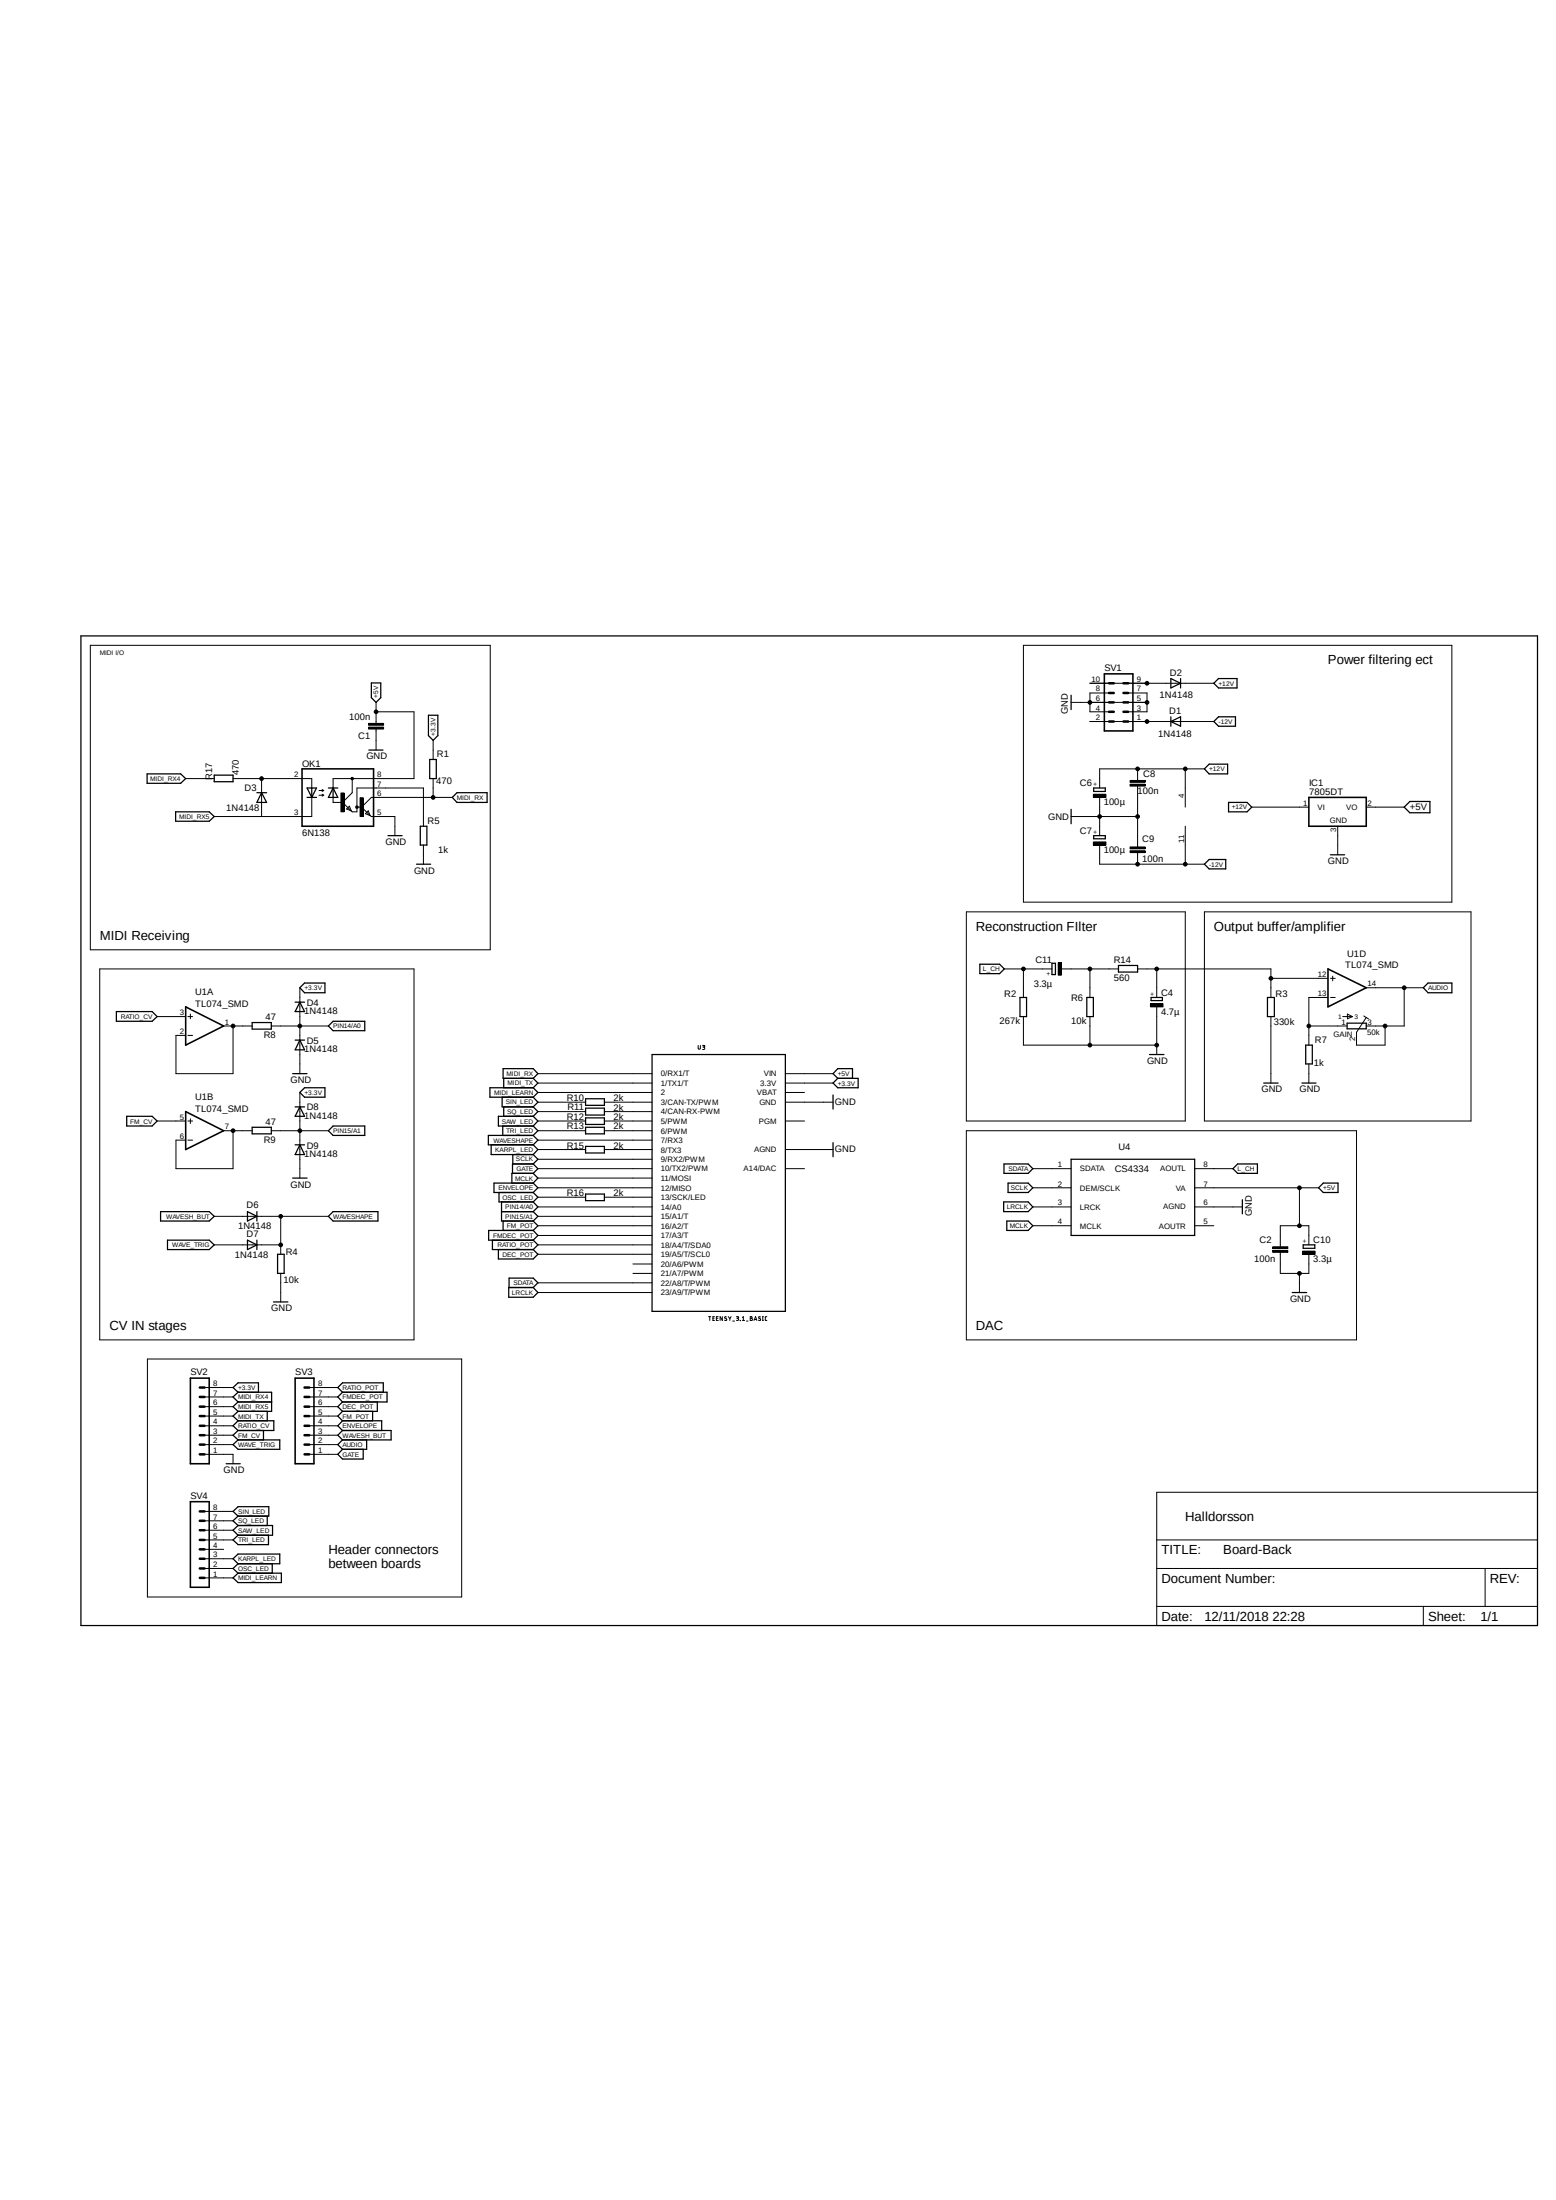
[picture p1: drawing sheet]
<svg xmlns="http://www.w3.org/2000/svg" width="210mm" height="297mm" viewBox="0 0 210 297" stroke-linecap="round" stroke-linejoin="round" font-family="sans-serif">
<path d="M10.6 85.6l197.1 134.2M207.7 85.6l-197.1 134.2" fill="none" stroke="#fff" stroke-width=".13"/>
<g fill="none" stroke="#000" stroke-width=".13">
<path d="M12.2 87.1h54v41.1h-54zM49.7 97.7h2.1v.2h-2.1zM49.7 98.2h2.1v.2h-2.1zM50.8 96.1h5.1v9h-10.9v1.3M50.8 94.8v2.9M50.8 98.4v2.9M58.5 99.9v2.6M138.1 87.1h57.9v34.7h-57.9zM144.6 94.8h10.2M147.1 97.4h16.7M147.1 92.2h16.7M149.7 93.6h-2.6v2.5h2.6"/>
<path d="M152.3 93.6h2.5v2.5h-2.5M25.1 105.1h3.8M31.5 105.1h10.6v1.3M35.3 105.1v5.1M42.1 107.7v2.5h-13.2M43.1 106.7h.6M43.1 107.4h.6M43.5 106.6l.2 .1M43.5 107.2l.2 .2M43.7 106.7l-.2 .1M43.7 107.4l-.2 .1M45 107.7v.6h1.2"/>
<path d="M46 107.1h.4v2.5h-.4zM46.2 108.3l1.2 1.2M46.8 109.2l.4-.4 .2 .7zM47.4 109.5l.1 .1h.7v-3.2h8.9v5.1M47.5 105.1v1.9l-1.3 1.3M48.2 109h.6M48.6 107.7h.4v2.5h-.4zM48.8 109l1.2 1.1M49.7 109.5l.3 .6-.7-.2zM50 110.1l.1 .1h3.2v2.6M57.1 114.1v2.6M58.5 105.1v2.6"/>
<path d="M61 107.7h-10.9l-1.3 1.3M144.6 110.2h8.9M147.6 107.2h1.7v.5h-1.7zM147.6 113.7h1.7v.4h-1.7zM148.4 107.7v5.1M148.4 114.1v2.6h14.2M152.5 105.9h2.1v.2h-2.1zM152.5 105.4h2.1v.2h-2.1zM152.5 114.9h2.1v.2h-2.1zM152.5 114.3h2.1v.3h-2.1zM153.5 103.8v1.6M153.5 106.1v8.2"/>
<path d="M153.5 115.1v1.6M160 103.8v5.2M160 111.5v5.2M162.6 103.8h-14.2v2.6M169 109h7.7M180.6 111.5v3.9M184.4 109h5.1M13.5 130.8h42.4v50.1h-42.4zM21.2 137.2h3.9M25.4 137.2h.6M25.4 139.8h.6M25.7 136.9v.6"/>
<path d="M30.2 138.5h3.8M31.5 138.5v6.4h-7.8v-5.1h1.4M36.6 138.5h7.7M40.5 133.3v11.6M130.4 123.1h29.6v28.2h-29.6zM135.6 130.8h6.4M138.1 130.8v3.9M138.1 137.2v3.9h18M142.8 130h.5v1.7h-.5zM143.3 130.8h7.7M147.1 130.8v3.9M147.1 137.2v3.9"/>
<path d="M153.5 130.8h18v3.9M155.3 135.5h1.7v.4h-1.7zM156.1 130.8v3.9M156.1 135.9v6.5M162.6 123.1h35.9v28.2h-35.9zM171.5 137.2v9M171.5 132.1h7.7M176.7 138.5h5.1M179.2 134.7h-2.5v6.4M179.6 132.1h.6M179.6 134.7h.6M179.9 131.8v.6"/>
<path d="M181.2 137.2h1.3M181.9 136.9l.6 .3-.6 .3zM184.1 137.2l.3 .2M184.4 137.4l-1.3 2v1.7h3.8v-2.6M184.4 137.4l.3 .1M184.4 133.3h7.7M189.5 133.3v5.2h-5.1M21.2 151.3h3.9M25.4 151.3h.6M25.4 153.9h.6M25.7 151v.7M30.2 152.7h3.8"/>
<path d="M31.5 152.7v5.1h-7.8v-3.9h1.4M36.6 152.7h7.7M40.5 147.5v11.5M72.6 152.7h6.4M72.6 151.3h6.4M72.6 159h15.4M72.6 157.8h15.4M72.6 156.5h15.4M72.6 155.2h6.4M72.6 153.9h15.4M72.6 150.1h6.4M72.6 148.8h6.4"/>
<path d="M72.6 147.5h15.4M72.6 146.2h15.4M72.6 144.9h15.4M81.6 152.7h6.4M81.6 151.3h6.4M81.6 155.2h6.4M81.6 150.1h6.4M81.6 148.8h6.4M94.2 141.1l.1 .5 .2-.1v-.4M94.8 141.1h.3v.2l-.1 .1M94.9 141.4h.1M95 141.4l.1 .2-.3 .1"/>
<path d="M106 151.3h2.6M106 157.8h2.6M106 155.2h6.4M106 148.8h6.4M106 147.5h2.6M106 146.2h6.4M106 144.9h6.4M130.4 152.7h52.7v28.2h-52.7zM139.4 157.8h5.2M161.2 157.8h5.2M176.7 143.6v2.6M28.9 168.1h9"/>
<path d="M28.9 164.2h15.4M37.9 164.2v5.1M37.9 171.9v3.9M72.6 160.4h15.4M72.6 174.5h15.4M72.6 173.2h15.4M72.6 169.3h15.4M72.6 168.1h15.4M72.6 166.8h15.4M72.6 165.5h15.4M72.6 164.2h15.4M72.6 162.9h15.4"/>
<path d="M72.6 161.6h6.4M81.6 161.6h6.4M85.4 171.9h2.6M85.4 170.6h2.6M95.6 177.8h.3M95.8 177.8v.5M96.2 178h.2M96.4 177.8h-.2v.5h.2M96.7 178h.2M96.9 177.8h-.2v.5h.2M97.5 177.8v.5l-.3-.5v.5M98 177.8h-.1l-.1 .1 .3 .2v.1h-.3"/>
<path d="M98.3 177.8l.2 .2M98.5 178v.3M98.7 177.8l-.2 .2M98.9 178.4h.2M99.4 177.8h.3v.2h-.3M99.5 178l.2 .2-.3 .1M99.9 178.3h.1M100.2 178.3h.3M100.2 177.9l.1-.1v.5M100.8 178.4h.2M101.3 177.8h.2l-.1 .2 .2 .1-.1 .2h-.2zM101.3 178h.1"/>
<path d="M101.8 178.3l.2-.5 .2 .5M101.8 178.1h.3M102.7 177.8h-.3l.3 .4h-.3M102.9 177.8h.1M102.9 178.3h.1M103 177.8v.5M103.5 177.8h-.2v.4l.2 .1M139.4 160.4h5.2M139.4 165.5h5.2M139.4 162.9h5.2M161.2 160.4h16.8M161.2 165.5h2.6"/>
<path d="M161.2 162.9h6.5M171.8 168.8h2v.3h-2zM171.8 168.3h2v.3h-2zM172.8 169.1v2.8h3.9v-2.6M175.4 160.4v5.1M175.4 171.9v2.6M175.8 168.9h1.7v.4h-1.7zM176.7 168.1v-2.6h-3.9v2.8M19.9 183.5h42.4v32.1h-42.4zM27.6 196.3h3.9v1.3M27.6 195h3.9M27.6 193.8h3.9"/>
<path d="M27.6 192.5h3.9M27.6 191.2h3.9M27.6 189.9h3.9M27.6 188.6h3.9M27.6 187.3h3.9M41.7 196.3h3.9M41.7 195h3.9M41.7 193.8h3.9M41.7 192.5h3.9M41.7 191.2h3.9M41.7 189.9h3.9M41.7 188.6h3.9"/>
<path d="M41.7 187.3h3.9M27.6 211.8h3.9M27.6 207.9h3.9M27.6 213h3.9M27.6 210.4h3.9M27.6 209.2h2.6M27.6 206.6h3.9M27.6 205.3h3.9M27.6 204h3.9M156.1 201.5h51.4v18h-51.4zM156.1 211.8h51.4M156.1 216.9h51.4"/>
<path d="M156.1 207.9h51.4M192.1 216.9v2.6M200.4 211.8v5.1"/>
<circle cx="50.8" cy="96.1" r=".25"/>
<circle cx="147.1" cy="94.8" r=".25"/>
<circle cx="154.8" cy="94.8" r=".25"/>
<circle cx="154.8" cy="97.4" r=".25"/>
<circle cx="154.8" cy="92.2" r=".25"/>
<circle cx="35.3" cy="105.1" r=".25"/>
<circle cx="47.5" cy="105.1" r=".17"/>
<circle cx="48.2" cy="109" r=".17"/>
<circle cx="58.5" cy="107.7" r=".25"/>
<circle cx="148.4" cy="110.2" r=".25"/>
<circle cx="153.5" cy="103.8" r=".25"/>
<circle cx="153.5" cy="116.7" r=".25"/>
<circle cx="153.5" cy="110.2" r=".25"/>
<circle cx="160" cy="103.8" r=".25"/>
<circle cx="160" cy="116.7" r=".25"/>
<circle cx="31.5" cy="138.5" r=".25"/>
<circle cx="40.5" cy="138.5" r=".25"/>
<circle cx="138.1" cy="130.8" r=".25"/>
<circle cx="147.1" cy="130.8" r=".25"/>
<circle cx="156.1" cy="130.8" r=".25"/>
<circle cx="171.5" cy="132.1" r=".25"/>
<circle cx="176.7" cy="138.5" r=".25"/>
<circle cx="186.9" cy="138.5" r=".25"/>
<circle cx="189.5" cy="133.4" r=".25"/>
<circle cx="31.5" cy="152.7" r=".25"/>
<circle cx="40.5" cy="152.7" r=".25"/>
<circle cx="147.1" cy="141.1" r=".25"/>
<circle cx="156.1" cy="141.1" r=".25"/>
<circle cx="37.9" cy="168.1" r=".25"/>
<circle cx="37.9" cy="164.2" r=".25"/>
<circle cx="175.4" cy="165.5" r=".25"/>
<circle cx="175.4" cy="171.9" r=".25"/>
<circle cx="175.4" cy="160.4" r=".25"/>
</g>
<g fill="none" stroke="#000" stroke-width=".17">
<path d="M10.9 85.9h196.6v133.6h-196.6zM50.1 92.2h1.3v2l-.6 .6-.7-.6zM57.8 96.6h1.3v2.7l-.6 .6-.7-.6zM144.6 93.9v1.9M158 97.4l1.3-.6v1.2zM158 91.6l1.3 .6-1.3 .7zM158 96.8v1.2M159.3 91.6v1.3M164.5 91.6h2.5v1.3h-2.5l-.7-.7zM164.5 96.8h2.3v1.2h-2.3l-.7-.6zM19.9 104.5h4.5l.7 .6-.7 .6h-4.5zM23.7 109.6h4.5l.7 .6-.7 .7h-4.5z"/>
<path d="M28.9 104.6h2.6v.9h-2.6zM34.7 107h1.3M35.3 107l.7 1.3h-1.3zM41.4 106.4h1.3l-.6 1.3zM41.4 107.7h1.3M42.1 106.4v1.3M44.3 106.4h1.3M45 106.4l.6 1.3h-1.3zM45 106.4v1.3M49.8 101.3h1.9M52.4 112.8h1.9M56.2 116.7h1.9"/>
<path d="M56.7 111.5h.9v2.6h-.9zM58 102.5h.9v2.6h-.9zM61.7 107h4v1.3h-4l-.7-.6zM144.6 109.3v1.9M147.6 106.4h1.6v.4h-1.6zM147.6 112.8h1.6v.4h-1.6zM163.2 103.2h2.5v1.3h-2.5l-.6-.7zM163.2 116h2.2v1.3h-2.2l-.6-.6zM165.8 108.3h2.5l.7 .7-.7 .6h-2.5zM179.6 115.4h1.9M189.5 109l.8-.8h2.7v1.5h-2.7zM15.7 136.6h4.8l.7 .6-.7 .7h-4.8z"/>
<path d="M34 138h2.6v.9h-2.6zM39.8 135.3h1.3M40.5 133.3l.6-.6h2.8v1.3h-2.8zM40.5 135.3l.6 1.3h-1.3zM45 137.9h4.2v1.2h-4.2l-.7-.6zM132.2 130.2h2.7l.7 .6-.7 .6h-2.7zM137.7 134.7h.9v2.5h-.9zM142 130h.5v1.6h-.5zM146.7 134.7h.9v2.5h-.9zM151 130.3h2.5v.9h-2.5zM155.4 134.7h1.5v.4h-1.5zM171.1 134.7h.9v2.5h-.9z"/>
<path d="M181.8 138.1h2.6v.8h-2.6zM192.7 132.7h3.3v1.3h-3.3l-.6-.7zM17.1 150.7h3.4l.7 .6-.7 .7h-3.4zM34 152.2h2.6v.9h-2.6zM39.5 144.9h1.9M39.5 159h1.9M39.8 154.6h1.3M39.8 149.4h1.3M39.8 140.4h1.3M40.5 149.4l.6 1.3h-1.3zM40.5 154.6l.6 1.3h-1.3zM40.5 140.4l.6 1.3h-1.3z"/>
<path d="M41.1 146.9h2.8v1.2h-2.8l-.6-.6zM45 152h4.2v1.3h-4.2l-.7-.6zM66.3 154.6v1.3h5.7M67.8 148.1v1.3h4.2M67.9 152v1.3M67.9 144.3h4.1l.6 .6-.6 .7h-4.1zM68 145.6v1.3M68 149.4v1.3M69.2 155.9v1.2M72 159.7h-5.3v1.3h5.3M72 146.9h-5.9v1.2h5.9M72 153.3l.6 .6-.6 .7"/>
<path d="M72 153.3h-6.1v1.3h6.1M72 145.6l.6 .6-.6 .7M72 150.7h-4.7v1.3h4.7M72 159.7l.6 .7-.6 .6M72 157.1l.6 .7-.6 .6M72 158.4h-2.9v1.3M72 157.1h-2.8v1.3M72 148.1l.6 .7-.6 .6M72 149.4l.6 .7-.6 .6M72 150.7l.6 .6-.6 .7M72 152l.6 .7-.6 .6M72 154.6l.6 .6-.6 .7"/>
<path d="M72 146.9l.6 .6-.6 .6M72 158.4l.6 .6-.6 .7M72 155.9l.6 .6-.6 .6M79 152.2h2.6v.9h-2.6zM79 148.3h2.6v.9h-2.6zM79 149.6h2.6v.9h-2.6zM79 150.9h2.6v.9h-2.6zM79 154.8h2.6v.9h-2.6zM88 142.4h18v34.6h-18zM112.4 147.8v1.9M112.4 154.3v1.9M113.1 145.6l-.7-.7 .7-.6h2v1.3"/>
<path d="M113.1 145.6h2.7v1.3h-2.7l-.7-.7zM135.5 157.1h3.3l.6 .7-.6 .6h-3.3zM136.1 159.7h2.7l.6 .7-.6 .6h-2.7zM144.6 156.5h16.6v10.3h-16.6zM155.2 142.4h1.9M167 157.1h2.7v1.3h-2.7l-.6-.6zM170.6 146.2h1.9M175.7 146.2h1.9M176.2 141.1h.9v2.5h-.9zM178.6 159.7h2v1.3h-2l-.6-.6zM21.7 163.6h6.5l.7 .6-.7 .6h-6.5zM22.6 167.4h5.6l.7 .7-.7 .6h-5.6z"/>
<path d="M33.4 163.6l1.3 .6-1.3 .6zM33.4 167.4l1.3 .7-1.3 .6zM34.7 163.6v1.2M34.7 167.4v1.3M36.9 175.8h2M37.5 169.3h.9v2.6h-.9zM45 163.6h6v1.2h-6l-.7-.6zM66.5 167.4v1.3h5.5M67.3 168.7v1.3h4.7l.6-.7-.6-.6M67.4 161v1.3h4.6M67.7 163.6h4.3M67.7 162.3v2.5h4.3"/>
<path d="M67.9 164.8v1.3M68.7 173.8h3.3l.6 .7-.6 .6h-3.3zM68.7 173.8v-1.2h3.3l.6 .6-.6 .6M72 166.1h-6v1.3h6M72 167.4l.6 .7-.6 .6M72 166.1l.6 .7-.6 .6M72 164.8l.6 .7-.6 .6M72 162.3l.6 .6-.6 .7M72 163.6l.6 .6-.6 .6M72 161l.6 .6-.6 .7M79 161.2h2.6v.9h-2.6zM135.5 162.3h3.3l.6 .6-.6 .7h-3.3z"/>
<path d="M135.9 164.8h2.9l.6 .7-.6 .6h-2.9zM167.7 162v1.9M174.4 174.5h2M175.9 168.1h1.6v.4h-1.6zM30.5 197.6h1.9M31.5 195l.6-.6h5.7v1.3h-5.7zM32.1 188l-.6-.7 .6-.6h2.8v1.3M32.1 188h4.6v2.5h-4.6M32.1 188l-.6 .6 .6 .7M32.1 189.3h4.6M32.1 189.3l-.6 .6 .6 .6M32.1 190.5l-.6 .7 .6 .6"/>
<path d="M32.1 191.8h4.9v1.3h-4.9M32.1 191.8l-.6 .7 .6 .6M32.1 193.1l-.6 .7 .6 .6M35.6 193.1v1.3M36.1 190.5v1.3M46.2 188l-.6-.7 .6-.6h5.5v1.3M46.2 188h6v1.3h-6M46.2 191.8h5.3v1.3M46.2 193.1h6.6v1.3h-6.6M46.2 188l-.6 .6 .6 .7M46.2 189.3l-.6 .6 .6 .6M46.2 190.5l-.6 .7 .6 .6"/>
<path d="M46.2 191.8l-.6 .7 .6 .6M46.2 194.4l-.6 .6 .6 .7M46.2 195.7l-.6 .6 .6 .7h2.8v-1.3M46.2 193.1l-.6 .7 .6 .6M49.5 194.4v1.3h-3.3M50.3 190.5v1.3M50.9 189.3v1.2h-4.7M31.5 210.4l.6-.6h5.7v1.3h-5.7zM31.5 204l.6-.6h4.2v1.3h-4.2zM31.5 213l.6-.6h5.9v1.3h-5.9zM32.1 204.7l-.6 .6 .6 .7M32.1 206h4.7v1.3h-4.7"/>
<path d="M32.1 206l-.6 .6 .6 .7M32.1 207.3l-.6 .6 .6 .6h4.1v-1.2M32.1 211.1l-.6 .7 .6 .6M36.1 204.7v1.3M36.7 211.1v1.3"/>
</g>
<path d="M149.1 91h3.8v7.7h-3.8zM40.8 103.8h9.6v7.7h-9.6zM176.7 107.7h7.7v3.8h-7.7zM25.1 135.9l5.1 2.6-5.1 2.6zM179.2 130.8l5.2 2.5-5.2 2.6zM25.1 150.1l5.1 2.6-5.1 2.5zM25.7 186.1h2.5v11.5h-2.5zM39.8 186.1h2.6v11.5h-2.6zM25.7 202.7h2.5v11.6h-2.5z" fill="none" stroke="#000" stroke-width=".21"/>
<g fill="none" stroke="#000" stroke-width=".34">
<path d="M149.7 94.8h.6M149.7 96.1h.6M149.7 97.4h.6M149.7 92.2h.6M149.7 93.6h.6M151.6 94.8h.7M151.6 96.1h.7M151.6 97.4h.7M151.6 92.2h.7M151.6 93.6h.7M27 193.8h.6M27 195h.6"/>
<path d="M27 196.3h.6M27 191.2h.6M27 192.5h.6M27 187.3h.6M27 188.6h.6M27 189.9h.6M41.1 193.8h.6M41.1 195h.6M41.1 196.3h.6M41.1 191.2h.6M41.1 192.5h.6M41.1 187.3h.6"/>
<path d="M41.1 188.6h.6M41.1 189.9h.6M27 210.4h.6M27 211.8h.6M27 213h.6M27 207.9h.6M27 209.2h.6M27 204h.6M27 205.3h.6M27 206.6h.6"/>
</g>
<g fill="#000">
<path d="M147.6 107.2h1.7v.5h-1.7z" fill-rule="evenodd"/>
<path d="M147.6 113.7h1.7v.4h-1.7z" fill-rule="evenodd"/>
<path d="M142.8 130h.5v1.7h-.5z" fill-rule="evenodd"/>
<path d="M155.3 135.5h1.7v.4h-1.7z" fill-rule="evenodd"/>
<path d="M175.8 168.9h1.7v.4h-1.7z" fill-rule="evenodd"/>
<circle cx="50.8" cy="96.1" r=".25"/>
<circle cx="147.1" cy="94.8" r=".25"/>
<circle cx="154.8" cy="94.8" r=".25"/>
<circle cx="154.8" cy="97.4" r=".25"/>
<circle cx="154.8" cy="92.2" r=".25"/>
<circle cx="35.3" cy="105.1" r=".25"/>
<circle cx="47.5" cy="105.1" r=".17"/>
<circle cx="48.2" cy="109" r=".17"/>
<circle cx="58.5" cy="107.7" r=".25"/>
<circle cx="148.4" cy="110.2" r=".25"/>
<circle cx="153.5" cy="103.8" r=".25"/>
<circle cx="153.5" cy="116.7" r=".25"/>
<circle cx="153.5" cy="110.2" r=".25"/>
<circle cx="160" cy="103.8" r=".25"/>
<circle cx="160" cy="116.7" r=".25"/>
<circle cx="31.5" cy="138.5" r=".25"/>
<circle cx="40.5" cy="138.5" r=".25"/>
<circle cx="138.1" cy="130.8" r=".25"/>
<circle cx="147.1" cy="130.8" r=".25"/>
<circle cx="156.1" cy="130.8" r=".25"/>
<circle cx="171.5" cy="132.1" r=".25"/>
<circle cx="176.7" cy="138.5" r=".25"/>
<circle cx="186.9" cy="138.5" r=".25"/>
<circle cx="189.5" cy="133.4" r=".25"/>
<circle cx="31.5" cy="152.7" r=".25"/>
<circle cx="40.5" cy="152.7" r=".25"/>
<circle cx="147.1" cy="141.1" r=".25"/>
<circle cx="156.1" cy="141.1" r=".25"/>
<circle cx="37.9" cy="168.1" r=".25"/>
<circle cx="37.9" cy="164.2" r=".25"/>
<circle cx="175.4" cy="165.5" r=".25"/>
<circle cx="175.4" cy="171.9" r=".25"/>
<circle cx="175.4" cy="160.4" r=".25"/>
</g>
<path d="M46.2 107.1v2.5M48.8 107.7v2.5" fill="none" stroke="#000" stroke-width=".42"/>
<path d="M49.7 97.8h2.1M49.7 98.3h2.1M152.5 106h2.1M152.5 105.5h2.1M152.5 115h2.1M152.5 114.5h2.1M171.8 169h2M171.8 168.4h2" fill="none" stroke="#000" stroke-width=".25"/>
<g font-size="1.8">
<text x="179.2" y="89.7">Power filtering ect</text>
<text x="131.7" y="125.6">Reconstruction FIlter</text>
<text x="163.8" y="125.6">Output buffer/amplifier</text>
<text x="13.5" y="127">MIDI Receiving</text>
<text x="14.8" y="179.6">CV IN stages</text>
<text x="131.7" y="179.6">DAC</text>
<text x="44.3" y="209.8">Header connectors</text>
<text x="156.8" y="209.8">TITLE:</text>
<text x="160" y="205.3">Halldorsson</text>
<text x="165.1" y="209.8">Board-Back</text>
<text x="44.3" y="211.8">between boards</text>
<text x="156.8" y="213.7">Document Number:</text>
<text x="201.1" y="213.7">REV:</text>
<text x="156.8" y="218.8">Date:</text>
<text x="162.6" y="218.8">12/11/2018 22:28</text>
<text x="192.7" y="218.8">Sheet:</text>
<text x="199.8" y="218.8">1/1</text>
</g>
<g font-size="1.3">
<text x="149.1" y="90.6">SV1</text>
<text x="156.5" y="94.2">1N4148</text>
<text x="157.9" y="91.2">D2</text>
<text x="47.1" y="97.2">100n</text>
<text x="48.3" y="99.8">C1</text>
<text x="144.1" y="96.4" transform="rotate(-90 144.1 96.4)">GND</text>
<text x="156.3" y="99.4">1N4148</text>
<text x="157.8" y="96.4">D1</text>
<text x="28.6" y="105.3" transform="rotate(-90 28.6 105.3)">R17</text>
<text x="32.2" y="104.7" transform="rotate(-90 32.2 104.7)">470</text>
<text x="33" y="106.8">D3</text>
<text x="40.8" y="103.5">OK1</text>
<text x="49.4" y="102.5">GND</text>
<text x="58.9" y="105.9">470</text>
<text x="59" y="102.2">R1</text>
<text x="145.8" y="106.1">C6</text>
<text x="153.5" y="107.2">100n</text>
<text x="154.3" y="104.9">C8</text>
<text x="176.7" y="107.4">7805DT</text>
<text x="176.7" y="106.1">IC1</text>
<text x="30.5" y="109.4">1N4148</text>
<text x="40.8" y="112.8">6N138</text>
<text x="57.7" y="111.3">R5</text>
<text x="141.5" y="110.7">GND</text>
<text x="145.8" y="112.6">C7</text>
<text x="149" y="108.7">100µ</text>
<text x="154.2" y="113.7">C9</text>
<text x="190.3" y="109.4">+5V</text>
<text x="52" y="114.1">GND</text>
<text x="55.9" y="117.9">GND</text>
<text x="59.1" y="115.1">1k</text>
<text x="149" y="115.1">100µ</text>
<text x="154.2" y="116.3">100n</text>
<text x="179.2" y="116.7">GND</text>
<text x="139.7" y="130">C11</text>
<text x="150.3" y="130">R14</text>
<text x="181.6" y="130.7">TL074_SMD</text>
<text x="181.8" y="129.2">U1D</text>
<text x="26.3" y="135.9">TL074_SMD</text>
<text x="26.3" y="134.3">U1A</text>
<text x="35.8" y="137.7">47</text>
<text x="41.1" y="136.9">1N4148</text>
<text x="41.4" y="135.8">D4</text>
<text x="135.6" y="134.5">R2</text>
<text x="139.5" y="133.2">3.3µ</text>
<text x="144.6" y="135.2">R6</text>
<text x="150.3" y="132.5">560</text>
<text x="156.7" y="137">4.7µ</text>
<text x="156.7" y="134.4">C4</text>
<text x="172.2" y="134.7">R3</text>
<text x="35.6" y="140.2">R8</text>
<text x="41.1" y="142.1">1N4148</text>
<text x="41.4" y="140.9">D5</text>
<text x="134.9" y="138.3">267k</text>
<text x="144.6" y="138.3">10k</text>
<text x="154.8" y="143.6">GND</text>
<text x="171.9" y="138.4">330k</text>
<text x="177.3" y="143.9">1k</text>
<text x="177.5" y="140.8">R7</text>
<text x="26.3" y="148.5">U1B</text>
<text x="39.2" y="146.2">GND</text>
<text x="41.4" y="149.9">D8</text>
<text x="76.5" y="148.6">R10</text>
<text x="76.6" y="149.9">R11</text>
<text x="82.8" y="148.6">2k</text>
<text x="82.8" y="149.9">2k</text>
<text x="112.7" y="149.2">GND</text>
<text x="170.3" y="147.5">GND</text>
<text x="175.4" y="147.5">GND</text>
<text x="26.3" y="150.1">TL074_SMD</text>
<text x="35.6" y="154.3">R9</text>
<text x="35.8" y="151.8">47</text>
<text x="41.1" y="151.1">1N4148</text>
<text x="41.4" y="155.1">D9</text>
<text x="76.5" y="151.2">R12</text>
<text x="76.5" y="152.5">R13</text>
<text x="76.5" y="155.1">R15</text>
<text x="82.8" y="151.2">2k</text>
<text x="82.8" y="152.5">2k</text>
<text x="82.8" y="155.1">2k</text>
<text x="112.7" y="155.6">GND</text>
<text x="151" y="155.2">U4</text>
<text x="39.2" y="160.4">GND</text>
<text x="41.1" y="156.2">1N4148</text>
<text x="76.5" y="161.5">R16</text>
<text x="82.8" y="161.5">2k</text>
<text x="150.5" y="158.3">CS4334</text>
<text x="32.1" y="165.9">1N4148</text>
<text x="33.3" y="163.1">D6</text>
<text x="33.3" y="167">D7</text>
<text x="168.9" y="164.2" transform="rotate(-90 168.9 164.2)">GND</text>
<text x="170" y="167.9">C2</text>
<text x="177.2" y="167.8">C10</text>
<text x="31.7" y="169.9">1N4148</text>
<text x="38.3" y="173.2">10k</text>
<text x="38.6" y="169.5">R4</text>
<text x="169.3" y="170.4">100n</text>
<text x="177.2" y="170.4">3.3µ</text>
<text x="36.6" y="177">GND</text>
<text x="174.1" y="175.8">GND</text>
<text x="25.7" y="185.7">SV2</text>
<text x="39.8" y="185.7">SV3</text>
<text x="25.7" y="202.4">SV4</text>
<text x="30.2" y="198.9">GND</text>
</g>
<g font-size="1.1">
<text x="147.3" y="92.1">10</text>
<text x="147.9" y="95.9">4</text>
<text x="147.9" y="94.7">6</text>
<text x="147.9" y="93.3">8</text>
<text x="153.5" y="95.9">3</text>
<text x="153.5" y="94.7">5</text>
<text x="153.5" y="93.3">7</text>
<text x="153.5" y="92.1">9</text>
<text x="147.9" y="97.2">2</text>
<text x="153.5" y="97.2">1</text>
<text x="39.7" y="104.9">2</text>
<text x="50.9" y="106.2">7</text>
<text x="50.9" y="104.9">8</text>
<text x="50.9" y="107.5">6</text>
<text x="159.8" y="107.8" transform="rotate(-90 159.8 107.8)">4</text>
<text x="39.7" y="110.1">3</text>
<text x="50.9" y="110.1">5</text>
<text x="159.8" y="113.8" transform="rotate(-90 159.8 113.8)">11</text>
<text x="175.9" y="108.8">1</text>
<text x="177.8" y="109.3">VI</text>
<text x="179.5" y="111.1">GND</text>
<text x="180.3" y="112.3" transform="rotate(-90 180.3 112.3)">3</text>
<text x="181.7" y="109.3">VO</text>
<text x="184.6" y="108.8">2</text>
<text x="177.9" y="131.9">12</text>
<text x="24.3" y="137">3</text>
<text x="177.9" y="134.5">13</text>
<text x="184.6" y="133.2">14</text>
<text x="24.3" y="139.6">2</text>
<text x="30.4" y="138.3">1</text>
<text x="180" y="140">GAIN</text>
<text x="181.1" y="138.3">1</text>
<text x="182.9" y="140.5" transform="rotate(-90 182.9 140.5)">2</text>
<text x="184.5" y="139.8">50k</text>
<text x="184.6" y="138.3">3</text>
<text x="89.2" y="149.2">3/CAN-TX/PWM</text>
<text x="89.2" y="147.9">2</text>
<text x="89.2" y="146.6">1/TX1/T</text>
<text x="89.2" y="145.3">0/RX1/T</text>
<text x="102.2" y="147.9">VBAT</text>
<text x="102.5" y="149.2">GND</text>
<text x="102.6" y="146.6">3.3V</text>
<text x="103.1" y="145.3">VIN</text>
<text x="24.3" y="153.8">6</text>
<text x="24.3" y="151.2">5</text>
<text x="30.4" y="152.4">7</text>
<text x="89.2" y="155.6">8/TX3</text>
<text x="89.2" y="154.3">7/RX3</text>
<text x="89.2" y="153">6/PWM</text>
<text x="89.2" y="151.7">5/PWM</text>
<text x="89.2" y="150.5">4/CAN-RX-PWM</text>
<text x="101.8" y="155.6">AGND</text>
<text x="102.4" y="151.7">PGM</text>
<text x="89.2" y="160.7">12/MISO</text>
<text x="89.2" y="159.5">11/MOSI</text>
<text x="89.2" y="158.2">10/TX2/PWM</text>
<text x="89.2" y="156.9">9/RX2/PWM</text>
<text x="100.4" y="158.2">A14/DAC</text>
<text x="142.8" y="157.6">1</text>
<text x="142.8" y="160.2">2</text>
<text x="145.8" y="158.2">SDATA</text>
<text x="145.8" y="160.7">DEM/SCLK</text>
<text x="156.6" y="158.2">AOUTL</text>
<text x="158.7" y="160.7">VA</text>
<text x="162.4" y="160.2">7</text>
<text x="162.4" y="157.6">8</text>
<text x="89.2" y="167.2">17/A3/T</text>
<text x="89.2" y="165.9">16/A2/T</text>
<text x="89.2" y="164.6">15/A1/T</text>
<text x="89.2" y="163.3">14/A0</text>
<text x="89.2" y="162">13/SCK/LED</text>
<text x="142.8" y="162.7">3</text>
<text x="142.8" y="165.3">4</text>
<text x="145.8" y="163.3">LRCK</text>
<text x="145.8" y="165.9">MCLK</text>
<text x="156.4" y="165.9">AOUTR</text>
<text x="157" y="163.3">AGND</text>
<text x="162.4" y="165.3">5</text>
<text x="162.4" y="162.7">6</text>
<text x="89.2" y="173.6">22/A8/T/PWM</text>
<text x="89.2" y="172.3">21/A7/PWM</text>
<text x="89.2" y="171">20/A6/PWM</text>
<text x="89.2" y="169.7">19/A5/T/SCL0</text>
<text x="89.2" y="168.4">18/A4/T/SDA0</text>
<text x="89.2" y="174.9">23/A9/T/PWM</text>
<text x="28.8" y="191">5</text>
<text x="28.8" y="189.7">6</text>
<text x="28.8" y="188.4">7</text>
<text x="28.8" y="187.2">8</text>
<text x="42.9" y="191">5</text>
<text x="42.9" y="189.7">6</text>
<text x="42.9" y="188.4">7</text>
<text x="42.9" y="187.2">8</text>
<text x="28.8" y="196.1">1</text>
<text x="28.8" y="194.9">2</text>
<text x="28.8" y="193.6">3</text>
<text x="28.8" y="192.3">4</text>
<text x="42.9" y="196.1">1</text>
<text x="42.9" y="194.9">2</text>
<text x="42.9" y="193.6">3</text>
<text x="42.9" y="192.3">4</text>
<text x="28.8" y="203.8">8</text>
<text x="28.8" y="209">4</text>
<text x="28.8" y="207.7">5</text>
<text x="28.8" y="206.4">6</text>
<text x="28.8" y="205.1">7</text>
<text x="28.8" y="212.9">1</text>
<text x="28.8" y="211.6">2</text>
<text x="28.8" y="210.3">3</text>
</g>
<g font-size=".9">
<text x="13.5" y="88.4">MIDI I/O</text>
<text x="51.1" y="94.2" transform="rotate(-90 51.1 94.2)">+5V</text>
<text x="164.5" y="92.6">+12V</text>
<text x="58.8" y="99.3" transform="rotate(-90 58.8 99.3)">+3.3V</text>
<text x="164.5" y="97.7">-12V</text>
<text x="20.3" y="105.4">MIDI_RX4</text>
<text x="61.7" y="108">MIDI_RX</text>
<text x="148.1" y="106.2" transform="rotate(-90 148.1 106.2)">+</text>
<text x="163.2" y="104.1">+12V</text>
<text x="24.2" y="110.6">MIDI_RX5</text>
<text x="148.1" y="112.6" transform="rotate(-90 148.1 112.6)">+</text>
<text x="166.2" y="109.3">+12V</text>
<text x="163.2" y="117">-12V</text>
<text x="132.7" y="131.1">L_CH</text>
<text x="141.3" y="131.7">+</text>
<text x="16.3" y="137.5">RATIO_CV</text>
<text x="41.1" y="133.7">+3.3V</text>
<text x="155.8" y="134.5" transform="rotate(-90 155.8 134.5)">+</text>
<text x="180.6" y="137.5">1</text>
<text x="182.8" y="137.5">3</text>
<text x="192.7" y="133.7">AUDIO</text>
<text x="45" y="138.8">PIN14/A0</text>
<text x="41.1" y="147.8">+3.3V</text>
<text x="66.7" y="147.8">MIDI_LEARN</text>
<text x="68.3" y="149.1">SIN_LED</text>
<text x="68.4" y="145.2">MIDI_RX</text>
<text x="68.5" y="146.5">MIDI_TX</text>
<text x="113.1" y="145.2">+5V</text>
<text x="113.1" y="146.6">+3.3V</text>
<text x="17.6" y="151.7">FM_CV</text>
<text x="45" y="153">PIN15/A1</text>
<text x="66.6" y="154.3">WAVESHAPE</text>
<text x="66.8" y="155.5">KARPL_LED</text>
<text x="67.7" y="151.7">SAW_LED</text>
<text x="68.3" y="153">TRI_LED</text>
<text x="68.5" y="150.4">SQ_LED</text>
<text x="67.3" y="160.7">ENVELOPE</text>
<text x="67.8" y="162">OSC_LED</text>
<text x="69.5" y="159.4">MCLK</text>
<text x="69.6" y="156.8">SCLK</text>
<text x="69.7" y="158.1">GATE</text>
<text x="136.1" y="158.1">SDATA</text>
<text x="136.4" y="160.7">SCLK</text>
<text x="167" y="158.1">L_CH</text>
<text x="178.6" y="160.7">+5V</text>
<text x="22.4" y="164.5">WAVESH_BUT</text>
<text x="45" y="164.5">WAVESHAPE</text>
<text x="66.5" y="167.1">FMDEC_POT</text>
<text x="68.2" y="163.2">PIN14/A0</text>
<text x="68.2" y="164.5">PIN15/A1</text>
<text x="68.4" y="165.8">FM_POT</text>
<text x="135.9" y="163.2">LRCLK</text>
<text x="136.3" y="165.8">MCLK</text>
<text x="176.4" y="167.9" transform="rotate(-90 176.4 167.9)">+</text>
<text x="23.2" y="168.4">WAVE_TRIG</text>
<text x="67.1" y="168.4">RATIO_POT</text>
<text x="67.8" y="169.7">DEC_POT</text>
<text x="69.3" y="173.5">SDATA</text>
<text x="69.1" y="174.8">LRCLK</text>
<text x="32.1" y="187.7">+3.3V</text>
<text x="32.1" y="188.9">MIDI_RX4</text>
<text x="32.1" y="190.2">MIDI_RX5</text>
<text x="32.1" y="191.5">MIDI_TX</text>
<text x="46.2" y="187.7">RATIO_POT</text>
<text x="46.2" y="188.9">FMDEC_POT</text>
<text x="46.2" y="190.2">DEC_POT</text>
<text x="46.2" y="191.5">FM_POT</text>
<text x="32.1" y="192.8">RATIO_CV</text>
<text x="32.1" y="194.1">FM_CV</text>
<text x="32.1" y="195.4">WAVE_TRIG</text>
<text x="46.2" y="192.8">ENVELOPE</text>
<text x="46.2" y="195.4">AUDIO</text>
<text x="46.2" y="196.6">GATE</text>
<text x="46.2" y="194.1">WAVESH_BUT</text>
<text x="32.1" y="204.3">SIN_LED</text>
<text x="32.1" y="205.7">SQ_LED</text>
<text x="32.1" y="206.9">SAW_LED</text>
<text x="32.1" y="208.2">TRI_LED</text>
<text x="32.1" y="210.8">KARPL_LED</text>
<text x="32.1" y="212">OSC_LED</text>
<text x="32.1" y="213.4">MIDI_LEARN</text>
</g>
</svg>
